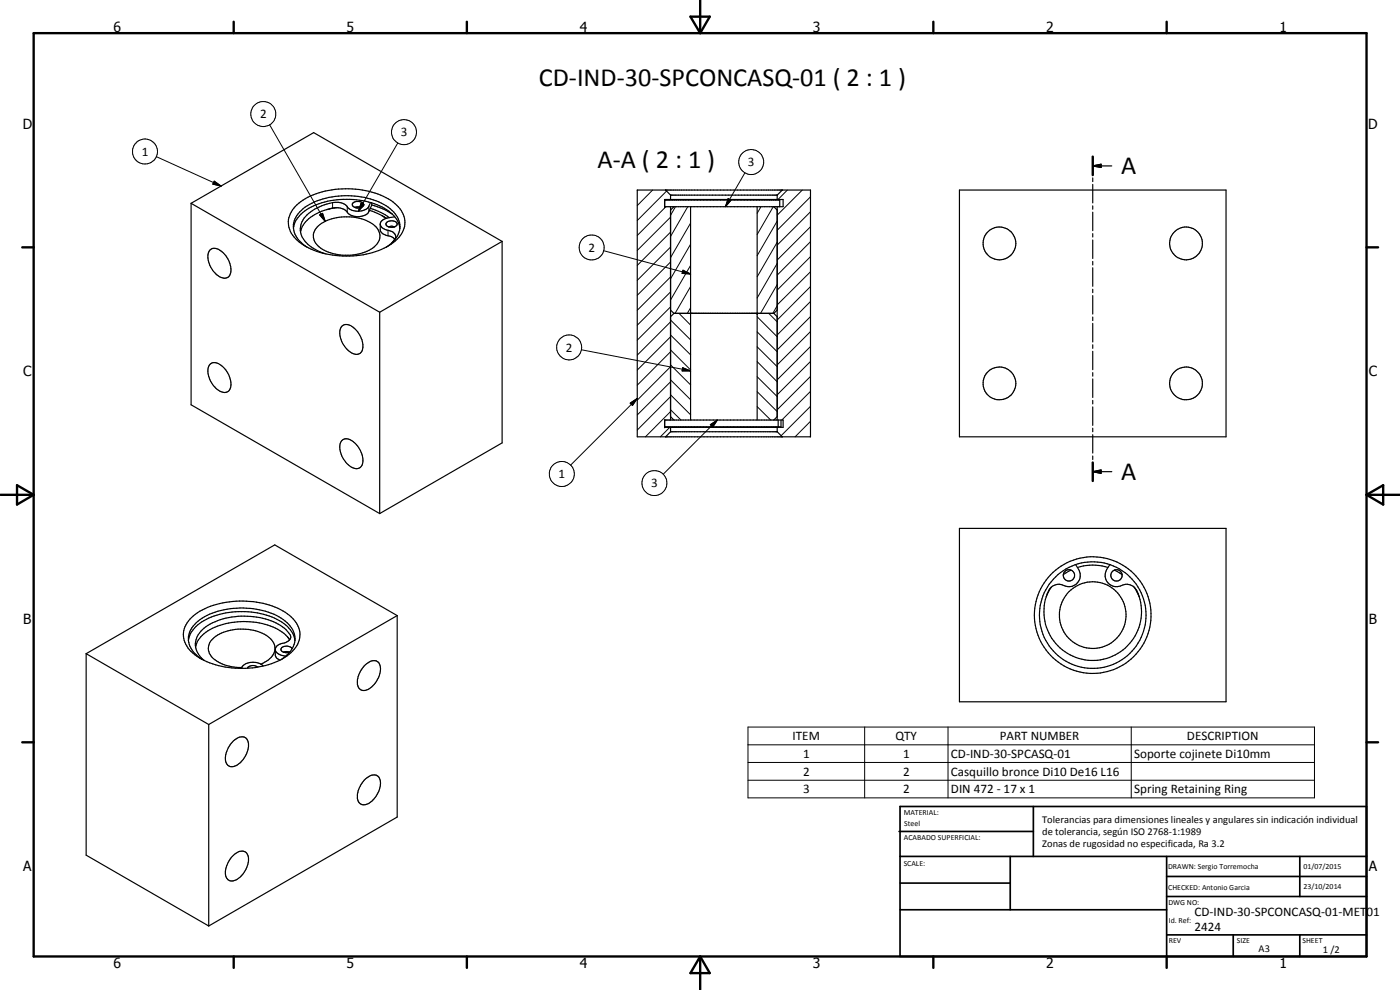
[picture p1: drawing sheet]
<svg xmlns="http://www.w3.org/2000/svg" width="420mm" height="297mm" viewBox="0 0 420 297" stroke-linecap="round" stroke-linejoin="round" font-family="sans-serif">
<g fill="none" stroke="#000" stroke-width=".35">
<path d="M191.3 57h51.9v74.1h-51.9zM199.5 59.9h35.5v2.1h-35.5zM199.8 57l1.4 1.5M201.2 58.5v1.4M201.2 58.5h32M233.2 58.5v1.4M234.8 57l-1.6 1.5M287.9 57h80v74.1h-80zM327.9 49.8l2.5-.5v.9zM327.9 47v5.5M327.9 53.4v1.1M327.9 55.3v5.6"/>
<path d="M327.9 49.8h5.8M57.4 61l56.5 32.7M57.4 61l36.7-21.2 56.6 32.6M57.4 61v60.5l56.5 32.6M63 75.1a2.48 2.48 0 0 1 3.7 .5 6.6 6.6 0 0 1 2.3 6.9 2.05 2.05 0 0 1-3.1 .6 6.9 6.9 0 0 1-3.3-7.5zM88.6 62a21.1 21.1 0 0 1 15.1-5.4 23 23 0 0 1 14.8 4.5 6.9 6.9 0 0 1-.4 11.7 26 26 0 0 1-22.1 2.9 13.6 13.6 0 0 1-8.8-6.2 6.5 6.5 0 0 1 1.4-7.5zM95.2 68.1a14.4 14.4 0 0 1 16.4-1 4.2 4.2 0 0 1 2.4 3.9 4.2 4.2 0 0 1-2.7 3.8 15 15 0 0 1-10 1.6 8.6 8.6 0 0 1-7-4.3 3.7 3.7 0 0 1 .9-4zM101.2 62.3l-3.2 .6M101.2 62.3a14.1 14.1 0 0 0-10.2 5.2l-.8 2.1M106 60.8a2.39 2.39 0 0 1 3.1 .5 1.84 1.84 0 0 1-3 .7l-.4-.4zM106.5 62.2l.8-.1 1.1 .1M106.7 62.3l.7 .1"/>
<path d="M110.9 63.1l3.7 1.6M111.2 62.5a18.6 18.6 0 0 1 5.7 2.8M111.2 60.7l-.5 1.2a4.3 4.3 0 0 1-6.7-.1 4.9 4.9 0 0 0-4.2-1 13 13 0 0 0-9.1 5.7 5.7 5.7 0 0 0 2.1 7.2l2.5 1.5 2.3 .9M111.6 61.5a19.5 19.5 0 0 1 6.2 2.8M111.6 61.5l-.9 2a4.5 4.5 0 0 1-7.2-.5l-1.4-.6-.9-.1M111.6 60.9v.6M114.1 67.4a2.78 2.78 0 0 0 2.8 1.8 1.79 1.79 0 0 1 1.7 2.4l-1.1 1.3M114.6 64.7l1.4 .8M114.6 64.7l1.3 .8M116.1 66.7a1.98 1.98 0 0 1 3.1 .6 1.93 1.93 0 0 1-3.4-.1zM117.8 64.3a21.2 21.2 0 0 0-15.7-4.4 17.4 17.4 0 0 0-12.7 5.4l-.9 1.5-.5 1.7M117.8 64.3a6.8 6.8 0 0 1 2.2 4.2"/>
<path d="M118.2 68l.1 .1M118.2 68l-.8-.1-.8 .2M118.2 68l.2 .1M118.5 65.1l-1.8 .2a2.65 2.65 0 0 0-2.6 1.9v1.9a4.2 4.2 0 0 0 3.4 1.9l.9 .8M120 68.5a8.1 8.1 0 0 0-5.5-7.5 24.8 24.8 0 0 0-22.9 1.1 6.9 6.9 0 0 0-3.3 7.5 8.4 8.4 0 0 0 3.9 4.6M120 68.5a8.1 8.1 0 0 1-4.1 5.7M150.7 72.4l-36.8 21.3M150.7 72.4v60.5l-36.8 21.2M199.5 60h34.5v2M201.2 62v64M202.3 62l-1.1 1M207.3 62v64"/>
<path d="M227.2 62v64M232.2 62l1 1M233.2 62v64M327.9 61.8v1M327.9 63.7v5.5M327.9 70.1v1M327.9 72v5.6M327.9 78.4v1.1M102.6 97.9a2.5 2.5 0 0 1 3.7 .6 6.1 6.1 0 0 1 2.1 7.2 2.4 2.4 0 0 1-3.6-.3 6.9 6.9 0 0 1-2.6-6.9zM113.9 93.7v60.4M201.2 93l1.1 1M202.3 94h29.9"/>
<path d="M202.3 94l-1.1 1M232.2 94l1 1M233.2 93l-1 1M327.9 80.3v5.6M327.9 86.8v1M327.9 88.7v5.5M327.9 95.1v1.1M327.9 97v5.6M63 109.3a2.48 2.48 0 0 1 3.7 .6 6 6 0 0 1 2.1 7.2 2.44 2.44 0 0 1-3.6-.3 7 7 0 0 1-2.6-6.9zM327.9 103.5v1M327.9 105.4v5.5M327.9 111.8v1.1"/>
<path d="M327.9 113.7v5.6M102.6 132.2a2.86 2.86 0 0 1 4.1 .9 5.9 5.9 0 0 1 1.7 6.9 2.4 2.4 0 0 1-3.6-.3 6.4 6.4 0 0 1-2.4-7.2zM199.5 126h35.5v2.2h-35.5zM201.2 128.2v1.3M201.2 129.5l-1.4 1.6M201.2 129.5h32M201.2 125l1.1 1M233.2 128.2v1.3M233.2 129.5l1.6 1.6M233.2 125l-1 1M233.5 126v2.1M234.4 126v2.1h-34.9"/>
<path d="M327.9 120.1v1.1M327.9 122.1v5.5M327.9 128.5v1M327.9 130.4v5.5M327.9 136.8v1.1M327.9 138.8v5.5M287.9 158.5h80v52.1h-80zM327.9 141.5l2.5-.5v1zM327.9 141.5h5.8M315.5 176.2l-1.5 2.9M315.5 176.2a13.6 13.6 0 0 0-.3 14.6 14.6 14.6 0 0 0 19.8 5.5 14.6 14.6 0 0 0 5.7-19.8l-.3-.3M321.4 171.1l-2.3 1.3"/>
<path d="M322.8 169.4a4.1 4.1 0 0 1 1 4.8 3.5 3.5 0 0 1-5 1.3 3.3 3.3 0 0 0-3.3 .7M323.4 170.3a14.9 14.9 0 0 1 9.1 0M333.1 169.4a4.4 4.4 0 0 0-1.3 4 3.5 3.5 0 0 0 5.2 2.1 3.4 3.4 0 0 1 3.4 .7M334.5 171.1l2.3 1.3M340.4 176.2l1.5 2.9M25.9 196.1l36.7 21.3M25.9 196.1v60.5l36.7 21.2M56.5 192.2a8.1 8.1 0 0 0 4.2 5.7M56.5 192.2a7.8 7.8 0 0 1 4.9-7.2 24.7 24.7 0 0 1 23 .5 7.5 7.5 0 0 1 4.1 6.7M56.5 192.2a9.4 9.4 0 0 1 6.1-6.7 24.6 24.6 0 0 1 22.6 1.6 7.7 7.7 0 0 1 3.3 5.1M57 185.8a21.2 21.2 0 0 1 14.9-5.5 22.6 22.6 0 0 1 15.5 4.9 6.9 6.9 0 0 1-.7 11.1 24.3 24.3 0 0 1-17.1 4.1 19.1 19.1 0 0 1-13.2-6 6.5 6.5 0 0 1 .6-8.6zM58.7 194.1a6.8 6.8 0 0 0 2.6 4.1"/>
<path d="M78.3 199.3a5.8 5.8 0 0 0 4.2-4.6 5.7 5.7 0 0 0-4.4-5 15 15 0 0 0-13.8 1.6 4 4 0 0 0 .7 7 13.3 13.3 0 0 0 7.5 2M79 199.8a4.6 4.6 0 0 0-6.7 .7M82.6 194.9a2.96 2.96 0 0 0 3.2 1.9M86.3 191.1l.6 .9M86.9 192a5.1 5.1 0 0 1-3.1 1.3l-1.1 1.1-.1 2.3 .6 .9 .8 .5M86.9 192l.3-.5a2.71 2.71 0 0 0-1.3-2.5 20.8 20.8 0 0 0-16.3-3.9 13.7 13.7 0 0 0-10.4 5.8l-.5 1.6v1.6M86.9 191.9a14.3 14.3 0 0 0-10-5.2 20.4 20.4 0 0 0-16.2 3.9l-1.5 1.9-.5 1.6M87.7 194.6a2.09 2.09 0 0 0-3.4 .1 1.71 1.71 0 0 0 2.6 1l-.8-.2-1 .2M88.5 192.2a8.1 8.1 0 0 1-4.1 5.7M109.3 199.8a3.7 3.7 0 0 1 3.6-1.5 3.3 3.3 0 0 1 1 4.3 6.6 6.6 0 0 1-4.6 4.6 1.95 1.95 0 0 1-2-1.8 7.7 7.7 0 0 1 2-5.6zM119.2 184.7v60.5l-56.6 32.6M119.2 184.7l-36.7-21.2-56.6 32.6"/>
<path d="M119.2 184.7l-56.6 32.7M62.6 217.4v60.4M77.4 200.2a2.27 2.27 0 0 0-3.2 .3M70.1 222.3a2.75 2.75 0 0 1 4-.6 6.2 6.2 0 0 1-2.5 7.5 2.23 2.23 0 0 1-2.8 .7 2.23 2.23 0 0 1-1.2-2.6 8.2 8.2 0 0 1 2.5-5zM109.3 234.1a3.7 3.7 0 0 1 3.6-1.5 3.3 3.3 0 0 1 1 4.3 6.6 6.6 0 0 1-4.6 4.6 1.95 1.95 0 0 1-2-1.9 7.7 7.7 0 0 1 2-5.5zM69.7 257a3.1 3.1 0 0 1 4.2-1.2 4.8 4.8 0 0 1-.3 5.4 4.5 4.5 0 0 1-4.8 3 3.4 3.4 0 0 1-.7-4.5z"/>
<circle cx="299.9" cy="73" r="4.9"/>
<circle cx="355.9" cy="73.1" r="4.9"/>
<circle cx="299.9" cy="115" r="4.9"/>
<circle cx="355.9" cy="115" r="4.9"/>
<circle cx="320.8" cy="172.7" r="1.7"/>
<circle cx="335.1" cy="172.6" r="1.71"/>
<circle cx="327.9" cy="184.6" r="17.5"/>
<circle cx="327.9" cy="184.5" r="10"/>
<circle cx="327.9" cy="184.6" r="16"/>
</g>
<g fill="none" stroke="#000" stroke-width=".3">
<path d="M80.9 37.5l16.7 28.9M46.9 47l19.5 8.8M64.3 54.4l2.1 1.4-2.5-.6zM119.4 42.9l-11.8 20.5M191.4 57l-.1 .2M195.9 57l-4.6 4.7M200.1 57.3l-8.8 8.9M218.5 59.6l.9 .5-1.7 1.9zM223.6 51.9l-5.9 10.1M236.3 57l-2.8 2.9M240.8 57l-7.6 7.6M243.2 59.1l-10 10"/>
<path d="M95.9 64.5l.9-.5 .8 2.4zM99.8 60.8v1.6M104.2 62v1.7M108.4 61l.9 .5-1.7 1.9zM110.7 61.9v1.6M116.4 69.1v1.6M181.2 75.2l26.1 7M199.8 62l-8.5 8.7M201.2 78.6l-9.9 10M201.2 74.1l-9.9 10M201.2 69.6l-9.9 10M201.2 65.2l-9.9 9.9"/>
<path d="M202.7 62l-1.5 2.6M206.4 62l-5.2 9M207.3 66.9l-6.1 10.4M207.3 73.3l-6.1 10.4M207.3 79.6l-6.1 10.4M228.4 62l-1.2 2M232.1 62l-4.9 8.4M233.2 66.3l-6 10.4M233.2 72.7l-6 10.4M233.2 79l-6 10.4M243.2 68l-10 10M243.2 63.5l-10 10"/>
<path d="M243.2 77l-10 10M243.2 72.5l-10 10M201.2 96.6l-9.9 10M201.2 92.1l-9.9 10M201.2 87.6l-9.9 10M201.2 83.1l-9.9 10M201.2 96l6.1 6M203.8 94l3.5 3.5M205 81.1l2.3 1.1-2.6-.2zM207.3 86l-4.7 8M207.3 92.3l-1 1.7M227.2 99.6l6 5.9"/>
<path d="M227.2 95l6 6M230.7 94l2.5 2.6M233.2 85.4l-5 8.6M233.2 91.7l-1.3 2.3M243.2 99.5l-10 10M243.2 95l-10 10M243.2 90.5l-10 10M243.2 86l-10 10M243.2 81.5l-10 10M174.5 104.9l32.8 6.4M191.3 119.5l-20.1 20.1M201.2 119l-9.9 10"/>
<path d="M201.2 114.6l-9.9 9.9M201.2 110l-9.9 10.1M201.2 105.5l-9.9 10.1M201.2 101l-9.9 10M201.2 118.4l6.1 6.1M201.2 114l6.1 5.9M201.2 109.5l6.1 6M201.2 105l6.1 6M201.2 100.5l6.1 6M204.9 110.3l2.4 1h-2.6zM227.2 117.5l6 6M227.2 113l6 6"/>
<path d="M227.2 108.5l6 6.1M227.2 104.1l6 5.9M243.2 117.4l-8.6 8.6M243.2 112.9l-10 10M243.2 108.5l-10 9.9M243.2 104l-10 10M189.1 120.9l2.2-1.4-1.5 2.2zM201 128.2l-2.8 2.9M201.2 123.5l-7.5 7.6M201.2 122.9l3.2 3.1M213.2 127.4l2.1-1.4-1.4 2.1zM215.3 126l-16.3 16.3"/>
<path d="M227.2 122l4.1 4M243.2 130.9l-.1 .2M243.2 126.4l-4.6 4.7M243.2 121.9l-8.8 8.8M224.5 218.1h170v21.3h-170zM259.5 218.1v21.3M284.5 218.1v21.3M339.5 218.1v21.3M224.5 223.5h170M224.5 228.8h170M224.5 234.1h170"/>
<circle cx="79" cy="34.2" r="3.8"/>
<circle cx="121.2" cy="39.7" r="3.7"/>
<circle cx="43.5" cy="45.5" r="3.8"/>
<circle cx="225.5" cy="48.6" r="3.8"/>
<circle cx="177.6" cy="74.2" r="3.8"/>
<circle cx="170.8" cy="104.2" r="3.7"/>
<circle cx="168.6" cy="142.2" r="3.8"/>
<circle cx="196.4" cy="144.9" r="3.8"/>
</g>
<g fill="#000">
<circle cx="199.5" cy="62" r=".18"/>
<circle cx="199.5" cy="60" r=".18"/>
<circle cx="227.2" cy="94" r=".18"/>
<circle cx="199.5" cy="128.1" r=".18"/>
<circle cx="199.5" cy="126" r=".18"/>
</g>
<g fill="none" stroke="#000" stroke-width=".71">
<path d="M10.1 9.9h400v277.1h-400zM70.1 6.5v3.4M140.1 6.5v3.4M207.2 5h5.8l-2.9 4.9zM210.1 0v9.9M280.1 6.5v3.4M350.1 6.5v3.4M327.9 47v5.5M6.7 74.2h3.4M410.1 74.2h3.5M327.9 138.8v5.5M.1 148.5h10"/>
<path d="M5.1 145.6l5 2.9-5 2.9zM410.1 148.5h10M410.1 148.5l5-2.9v5.8zM6.7 222.7h3.4M410.1 222.7h3.5M70.1 287v3.4M140.1 287v3.4M210.1 287v10M210.1 287l2.9 5h-5.8zM280.1 287v3.4M350.1 287v3.4"/>
</g>
<g fill="none" stroke="#000" stroke-width=".51">
<path d="M269.8 249.5h40.3M270.1 242h140v45h-140zM270.1 257h140M303.2 257v16M310.1 242v15M350.1 257v30M390.1 257v12M270.1 265h33.1M270.1 273h80M350.1 269h60M350.1 263h60M350.1 280.5h60"/>
<path d="M370.1 280.5v6.5M390.1 280.5v6.5"/>
</g>
<path d="M64.3 54.4l2.1 1.4-2.5-.6zM218.5 59.6l.9 .5-1.7 1.9zM327.9 49.8l2.5-.5v.9zM95.9 64.5l.9-.5 .8 2.4zM108.4 61l.9 .5-1.7 1.9zM205 81.1l2.3 1.1-2.6-.2zM204.9 110.3l2.4 1h-2.6zM189.1 120.9l2.2-1.4-1.5 2.2zM213.2 127.4l2.1-1.4-1.4 2.1zM327.9 141.5l2.5-.5v1z" fill="#000"/>
<g font-size="7.9">
<text x="161.7" y="25.7">CD-IND-30-SPCONCASQ-01 ( 2 : 1 )</text>
<text x="179.4" y="50.5">A-A ( 2 : 1 )</text>
<text x="336.5" y="52.3">A</text>
<text x="336.5" y="144.1">A</text>
</g>
<g font-size="4.2">
<text x="34" y="9.6">6</text>
<text x="104" y="9.6">5</text>
<text x="174" y="9.6">4</text>
<text x="244" y="9.6">3</text>
<text x="314" y="9.6">2</text>
<text x="384" y="9.6">1</text>
<text x="6.8" y="38.7">D</text>
<text x="410.6" y="38.7">D</text>
<text x="7" y="112.9">C</text>
<text x="410.8" y="112.9">C</text>
<text x="7" y="187.1">B</text>
<text x="410.8" y="187.1">B</text>
<text x="7" y="261.4">A</text>
<text x="410.8" y="261.4">A</text>
<text x="34" y="290.4">6</text>
<text x="104" y="290.4">5</text>
<text x="174" y="290.4">4</text>
<text x="244" y="290.4">3</text>
<text x="314" y="290.4">2</text>
<text x="384" y="290.4">1</text>
</g>
<g font-size="3.9">
<text x="78.1" y="35.5">2</text>
<text x="120.3" y="40.9">3</text>
<text x="42.5" y="46.8">1</text>
<text x="224.4" y="49.9">3</text>
<text x="176.6" y="75.5">2</text>
<text x="169.8" y="105.5">2</text>
<text x="167.6" y="143.5">1</text>
<text x="195.4" y="146.2">3</text>
<text x="237.9" y="222.1">ITEM</text>
<text x="241" y="227.4">1</text>
<text x="268.7" y="222.1">QTY</text>
<text x="271" y="227.4">1</text>
<text x="285.4" y="227.4">CD-IND-30-SPCASQ-01</text>
<text x="300" y="222.1">PART NUMBER</text>
<text x="340.4" y="227.4">Soporte cojinete Di10mm</text>
<text x="356.2" y="222.1">DESCRIPTION</text>
<text x="241" y="232.7">2</text>
<text x="271" y="232.7">2</text>
<text x="285.4" y="232.8">Casquillo bronce Di10 De16 L16</text>
<text x="241" y="238">3</text>
<text x="271" y="238">2</text>
<text x="285.4" y="238">DIN 472 - 17 x 1</text>
<text x="340.4" y="238">Spring Retaining Ring</text>
<text x="358.5" y="275">CD-IND-30-SPCONCASQ-01-MET01</text>
<text x="358.5" y="279.4">2424</text>
</g>
<g font-size="3.1">
<text x="312.7" y="246.8">Tolerancias para dimensiones lineales y angulares sin indicación individual</text>
<text x="312.7" y="250.4">de tolerancia, según ISO 2768-1:1989</text>
<text x="312.7" y="254">Zonas de rugosidad no especificada, Ra 3.2</text>
<text x="377.7" y="285.6">A3</text>
<text x="397" y="285.9">1 /2</text>
</g>
<g font-size="2.4">
<text x="271.2" y="244.4">MATERIAL:</text>
<text x="271.3" y="252">ACABADO SUPERFICIAL:</text>
<text x="271.4" y="247.9">Steel</text>
<text x="271.2" y="259.7">SCALE:</text>
<text x="350.6" y="260.8">DRAWN: Sergio Torremocha</text>
<text x="391.2" y="260.6">01/07/2015</text>
<text x="350.6" y="267">CHECKED: Antonio Garcia</text>
<text x="391.2" y="266.7">23/10/2014</text>
<text x="350.6" y="271.4">DWG NO:</text>
<text x="350.8" y="276.9">Id. Ref:</text>
<text x="350.8" y="282.8">REV</text>
<text x="371.2" y="282.9">SIZE</text>
<text x="390.9" y="282.9">SHEET</text>
</g>
</svg>
